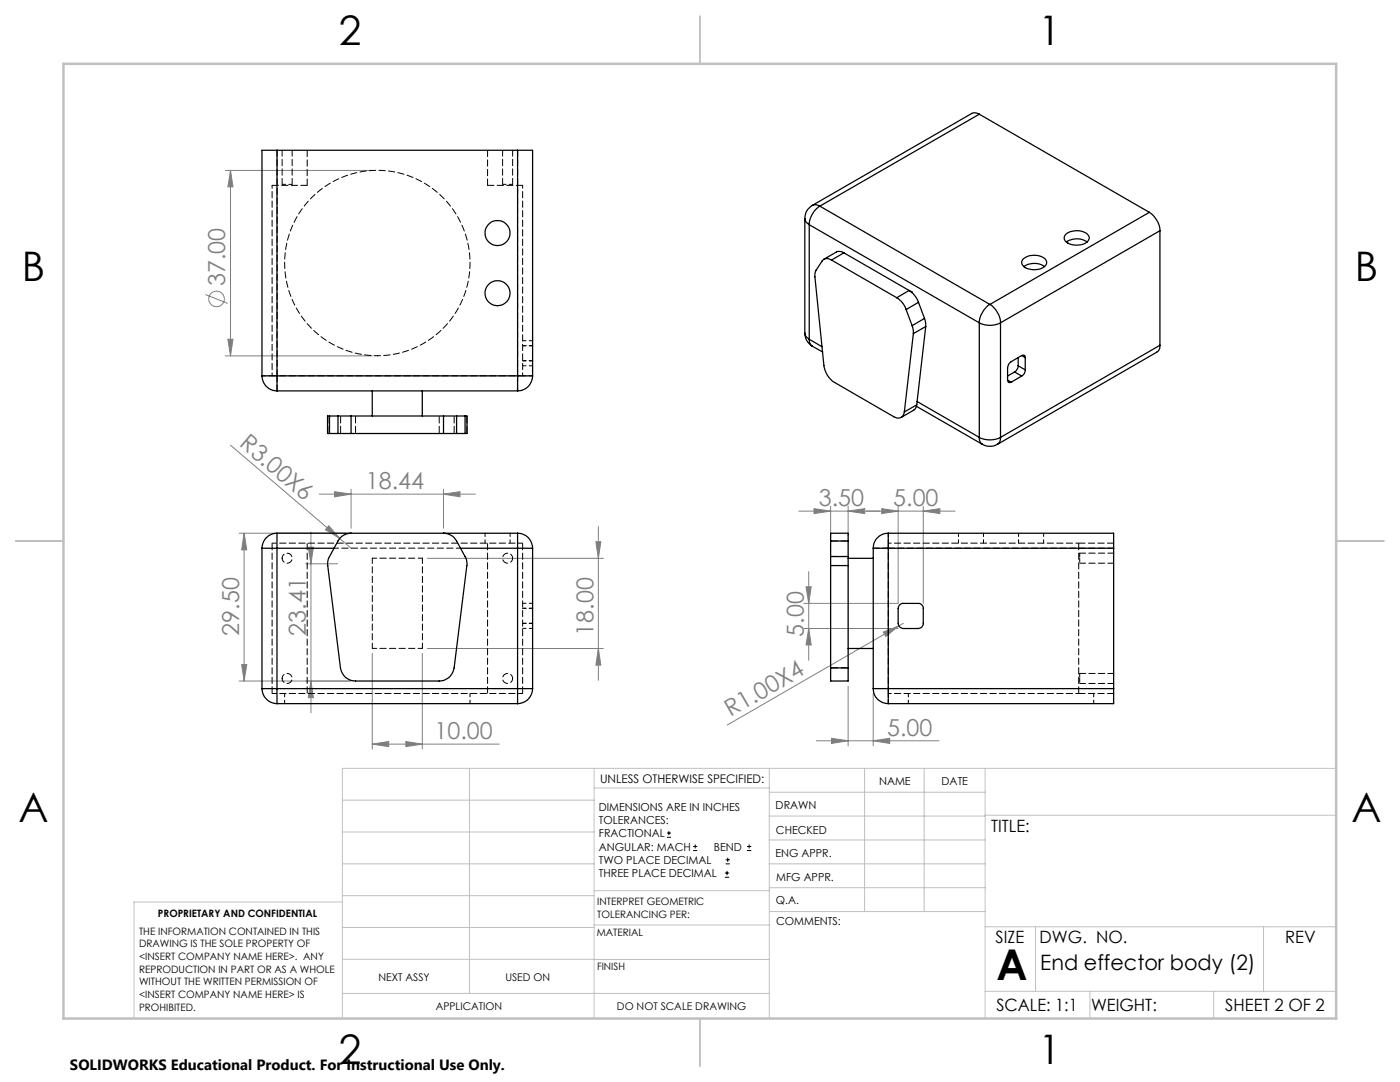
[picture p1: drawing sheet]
<svg xmlns="http://www.w3.org/2000/svg" width="279mm" height="216mm" viewBox="0 0 279 216" stroke-linecap="round" stroke-linejoin="round" font-family="sans-serif">
<g fill="none" stroke="#808080" stroke-width=".2">
<path d="M45 34h29.3M46 34v37M46 34l.5 3.3h-1zM41 58.8l4.4 1.7M45 71h29.3M45.5 67.7h1l-.5 3.3zM46 88.8l21.8 18.7M63.7 98.6h31.2M66.8 98.1l3.3 .5-3.3 .5zM70.1 97.6v7.8M88.5 98.6l3.3-.5v1zM88.5 97.6v7.8"/>
<path d="M47.7 106.4h21.4M48.7 106.4v29.5M48.7 106.4l.5 3.3h-1zM61 112.5h6.4M61.5 109.2h1l-.4 3.3zM62.1 106.2v36M65.6 104.9l2.2 2.6-2.9-1.8zM67.8 107.5l2.3 1.9M85.3 111.4h35.1M118.9 108.1h1l-.5 3.3zM119.4 105.1v30.6M160.9 117.1h1l-.5 3.3z"/>
<path d="M161.4 114.1v17.7M162.5 101.5l3.3 .5-3.3 .5zM165.8 101v6M169.3 102l3.3-.5v1zM169.3 101v6M176 101.5l3.2 .5-3.2 .5zM179.2 101v19.4h-18.8M184.3 102l3.3-.5v1zM184.3 101v19.4M190.6 102h-31.2M47.7 135.9h22.2M48.2 132.6h1l-.5 3.3z"/>
<path d="M62.1 135.9l.4 3.3h-1zM74.3 130.4v19.1M84.3 130.4v19.1M85.3 129.4h35.1M119.4 129.4l.5 3.3h-1zM160.4 125.4h18.8M161.4 125.4l.5 3.3h-1zM169.3 136.9v11.9M174.3 138.4v10.4M176.3 126.1l3.1-1.2-2.6 2.1zM179.4 124.9l-34.3 19.8M180.3 124.4l-.9 .5"/>
<path d="M74.3 148.5l3.3-.5v1zM74.3 148.5h25.3M81 148l3.3 .5-3.3 .5zM162.9 147.8h24.5M165.9 147.3l3.4 .5-3.4 .5zM174.3 147.8l3.3-.5v1z"/>
<circle cx="43.2" cy="59.7" r="1.55"/>
</g>
<g fill="none" stroke="#000" stroke-width=".2">
<path d="M133.1 167.1h.8M133.1 166.2h.8M133.5 165.8v.9M138.3 169.7h.8M138.3 168.9h.8M138.7 168.5v.8M144.7 175h.8M144.7 174.2h.8M144.8 172.4h.9M144.8 171.6h.9M145.1 173.8v.8M145.2 171.1v.9"/>
<path d="M149.1 169.7h.8M149.1 168.9h.8M149.5 168.5v.8"/>
</g>
<g fill="none" stroke="#c0c0c0" stroke-width=".2">
<path d="M68.3 159.7h50.3M93.7 153.3v44.9M118.6 153.3v49.9M118.6 157.2h34.9M153.5 153.3v49.9M153.5 158.1h43.1M172.5 153.3v28.6M184.4 153.3v28.6M196.6 153.3v49.9M266.7 153.3h-198.4v49.9M68.3 178.7h50.3M68.3 172.4h50.3"/>
<path d="M68.3 166h50.3M68.3 180h-41.6v23.2M118.6 177.7h35M153.5 167.6h43.1M153.5 162.8h43.1M153.5 172.4h43.1M153.5 177.1h43.1M196.6 162.7h70.1M68.3 198.2h85.2M68.3 191.4l85.2 .1M68.3 185.1h50.3M118.6 184.6h35"/>
<path d="M153.6 181.9h43M196.6 197.8h70.1M196.6 184.9h70.1M206.7 184.9v12.9M217.5 197.8v5.4M242.2 197.8v5.4M252.2 184.9v12.9"/>
</g>
<path d="M139.7 3.2v9.5M3.1 107.9h9.6M266.7 107.9h9.5M139.7 203.2v9.6" fill="none" stroke="#c0c0c0" stroke-width=".25"/>
<path d="M12.7 12.7h254v190.5h-254z" fill="none" stroke="#c0c0c0" stroke-width=".5"/>
<g fill="#808080">
<path d="M65.6 104.9l2.2 2.6-2.9-1.8z"/>
<path d="M176.3 126.1l3.1-1.2-2.6 2.1z"/>
<path d="M88.5 98.6l3.3-.5v1zM66.8 98.1l3.3 .5-3.3 .5zM81 148l3.3 .5-3.3 .5zM74.3 148.5l3.3-.5v1z"/>
<path d="M176 101.5l3.2 .5-3.2 .5zM184.3 102l3.3-.5v1zM165.9 147.3l3.4 .5-3.4 .5zM174.3 147.8l3.3-.5v1z"/>
<path d="M62.1 135.9l.4 3.3h-1zM61.5 109.2h1l-.4 3.3z"/>
<path d="M48.7 106.4l.5 3.3h-1zM48.2 132.6h1l-.5 3.3zM118.9 108.1h1l-.5 3.3zM119.4 129.4l.5 3.3h-1zM46 34l.5 3.3h-1zM45.5 67.7h1l-.5 3.3zM160.9 117.1h1l-.5 3.3zM161.4 125.4l.5 3.3h-1z"/>
<path d="M162.5 101.5l3.3 .5-3.3 .5zM169.3 102l3.3-.5v1z"/>
</g>
<g fill="none" stroke="#000" stroke-width=".25">
<path d="M55.3 30h-3v45M55.3 30v45M55.3 30h48M103.3 30h3v45M103.3 30v45M195.4 22.8l-.6-.3-.8 .1-31.9 18.4M195.4 22.8l34 19.6M195.4 22.8l-31.8 18.3M160.6 43.6l.2 .6 .7 .6M160.6 43.6v22.9M161.5 44.8l33.9 19.6M161.5 44.8v22.9"/>
<path d="M162.1 41a2.94 2.94 0 0 0-1.5 2.6M162.1 41l.6-.1 .9 .2M163.6 41.1a4.8 4.8 0 0 0-2.1 3.7M163.6 41.1l34 19.6M165.9 51.9a1.33 1.33 0 0 0-1.8 .2l-1.4 2.1-.1 1 1.8 17.8a4.7 4.7 0 0 0 2.1 3.3l11.9 6.8a1.28 1.28 0 0 0 1.3 .2 1.28 1.28 0 0 0 .8-1.1M165.9 51.9l13.1 7.5M168.4 50.4l-.5-.2h-.8l-2.7 1.5M168.4 50.4l-2.5 1.5M168.4 50.4l13 7.6M179 59.4a4.4 4.4 0 0 1 1.8 2.4M181.4 58a4.8 4.8 0 0 1 1.9 2.3M181.4 58l-2.4 1.4"/>
<path d="M181.5 58l.5 .3M182 58.3v.1M182 58.3h-.1M204.1 51.8a3.5 3.5 0 0 1 4.6 0 1.08 1.08 0 0 1-.6 1.6 3.6 3.6 0 0 1-4.1-.6l-.1-.6zM204.3 53.2a3.7 3.7 0 0 1 4.2 0M212.6 46.8a3.5 3.5 0 0 1 4.6 .1 1.17 1.17 0 0 1-.9 1.8 3.2 3.2 0 0 1-3.9-1v-.4zM212.8 48.3a3.7 3.7 0 0 1 4.2 0M229.4 42.4a4.8 4.8 0 0 1 2.1 3.6M229.4 42.4l-31.8 18.3M231.5 46l-31.8 18.4M231.5 46v22.9M52.3 75h3"/>
<path d="M52.3 75a3 3 0 0 0 3 3M55.3 75v3M55.3 75h48M55.3 78h48M74.3 78v5M84.3 78v5M103.3 75h3M103.3 75v3M106.3 75a3 3 0 0 1-3 3M160.6 66.5a3.1 3.1 0 0 0 1.5 2.6M160.6 66.5l.2 .6 .7 .6M161.5 67.7l.2 .9 .4 .5"/>
<path d="M161.5 67.7l2.5 1.5M162.1 69.1l2.1 1.1M180.8 61.8l1.2 3.2M182 65l.3 1.6M182.3 66.6l-1.8 15.6M183.3 60.3l-2.5 1.5M183.3 60.3l1.2 3.2M184.5 63.5l.2 1.7M184.5 63.5l-2.5 1.5M184.7 65.2l-2.4 1.4M184.7 65.2l-1.7 15.6M195.4 64.4a4.7 4.7 0 0 0 4.3 0"/>
<path d="M195.4 64.4v22.9M197.6 60.7a4.8 4.8 0 0 0-2.2 3.7M197.6 60.7a4.8 4.8 0 0 1 2.1 3.7M199.7 64.4v22.9M201.1 75.8a.44 .44 0 0 0 .2 .5 .44 .44 0 0 0 .5 0M201.1 75.8l.7 .5M202.5 74.2l1.4 .8M202.5 74.2l-1.4 .8M203.2 73a1.6 1.6 0 0 1-.7 1.2M203.2 73l1.4 .8M203.2 71.4v1.6M203.9 70.9a.43 .43 0 0 1 .5 0 .43 .43 0 0 1 .2 .5"/>
<path d="M203.9 70.9l-2.1 1.3a1.6 1.6 0 0 0-.7 1.2v2.4M203.9 75l-2.1 1.3M203.9 70.9l.7 .5M204.6 73.8a1.38 1.38 0 0 1-.7 1.2M204.6 71.4v2.4M231.5 68.9l-.2 .9-.4 .5-31.8 18.4M231.5 68.9l-31.8 18.4M65.8 83h-.4v3.5h.4M65.8 86.5h1.7M65.8 83h1.7M65.8 83v3.5M67.5 86.5h2.6"/>
<path d="M67.5 83h2.6M67.5 83v3.5M70.1 86.5h18.4M70.1 83v3.5M70.1 83h18.4M88.5 86.5h2.6M88.5 83h2.6M88.5 83v3.5M91.1 83v3.5M91.1 86.5h1.7M91.1 83h1.7M92.8 83h.4v3.5h-.4"/>
<path d="M92.8 83v3.5M182.9 81.1l13.1 7.6M183 80.8l-.5 1-2.7 1.5M183 80.8l-2.5 1.4M183 80.1l12.4 7.2M195.4 87.3a4.7 4.7 0 0 0 4.3 0M195.4 87.3l.2 .9 .4 .5M196 88.7a3.2 3.2 0 0 0 3.1 0M199.7 87.3l-.2 .9-.4 .5M52.3 109.4h3M52.3 109.4v28M55.3 106.4a3.1 3.1 0 0 0-3 3"/>
<path d="M55.3 106.4v3M55.3 106.4h48M55.3 109.4v28M55.3 109.4h11.3M70.1 106.4a3 3 0 0 0-2.6 1.5l-2 3.6-.1 1.1 2.5 20.7a2.98 2.98 0 0 0 3 2.6h16.7a2.98 2.98 0 0 0 3-2.6l2.6-20.7-.2-1.1-1.9-3.6a3 3 0 0 0-2.6-1.5M91.9 109.4h11.4M103.3 109.4h3M103.3 106.4v3M103.3 106.4a3 3 0 0 1 3 3M103.3 109.4v28M106.3 109.4v28M165.8 111.1v1.8"/>
<path d="M165.8 107.9v-1.5h3.5v1.5M165.8 111.1h3.5M165.8 112.9h3.5M165.8 107.9v3.2M165.8 112.9v20.4M165.8 107.9h3.5M169.3 111.1v1.8M169.3 107.9v3.2M169.3 112.9v20.4M169.3 111.4h5M174.3 109.4h3M174.3 109.4v28"/>
<path d="M177.3 106.4h44.9v3M177.3 106.4v3M177.3 106.4a3 3 0 0 0-3 3M177.3 109.4h44.9M177.3 109.4v28M222.2 109.4v28M52.3 137.4h3M52.3 137.4a3.1 3.1 0 0 0 3 3M55.3 137.4v3M55.3 137.4h48M103.3 137.4h3M103.3 137.4v3"/>
<path d="M106.3 137.4a3.1 3.1 0 0 1-3 3M165.8 133.3v2.6h3.5v-2.6M165.8 133.3h3.5M169.3 129.4h5M174.3 137.4h3M174.3 137.4a2.99 2.99 0 0 0 3 3M177.3 137.4v3M177.3 137.4h44.9M179.4 120.8l.7-.4h3.2a.96 .96 0 0 1 1 1v3a1.02 1.02 0 0 1-1 1h-3a1.09 1.09 0 0 1-1.1-1v-3zM222.2 137.4v3h-44.9M55.3 140.4h48"/>
<circle cx="99.3" cy="58.5" r="2.5"/>
<circle cx="99.3" cy="46.5" r="2.5"/>
</g>
<path d="M104.3 75h-50M56.3 111.4a1 1 0 0 0 1.4 .9 1 1 0 0 0 .2-1.7 1 1 0 0 0-1.6 .5v.3M74.3 111.4h10M91.9 109.4h-25.2M102.3 111.4a1 1 0 0 1-1.4 .9 1 1 0 0 1-.2-1.7 1 1 0 0 1 1.6 .5v.3M104.3 108.4h-50M54.3 138.4h50M56.3 135.4a1 1 0 0 0 1.4 .9 1 1 0 0 0 .2-1.7 1 1 0 0 0-1.6 .5v.3M84.3 129.4h-10M102.3 135.4a1 1 0 0 1-1.4 .9 1 1 0 0 1-.2-1.7 1 1 0 0 1 1.6 .5v.3" fill="none" stroke="#000" stroke-width=".2" stroke-dasharray="1.3 .6" stroke-dashoffset=".4"/>
<path d="M74.3 111.4v18M84.3 111.4v18" fill="none" stroke="#000" stroke-width=".2" stroke-dasharray="1.3 .6" stroke-dashoffset=".2"/>
<path d="M54.3 108.4v30M61.3 108.4v30M97.3 108.4v30M215.3 108.4v30M104.3 138.4v-30M177.3 138.4v-30" fill="none" stroke="#000" stroke-width=".2" stroke-dasharray="1.3 .6" stroke-dashoffset="-.1"/>
<g fill="none" stroke="#000" stroke-width=".2" stroke-dasharray="1.3 .6" stroke-dashoffset=".6">
<path d="M58.3 36.8h-2M100.3 36.8h2M54.3 75h-2M75.3 71a18.5 18.5 0 0 0 16.2-27.5 18.5 18.5 0 0 0-31.9-.9 18.5 18.5 0 0 0 14.7 28.4h1M104.3 69h2M104.3 73h2M104.3 72h2M106.3 68h-2M106.3 72h-2M106.3 69h-2M106.3 75h-2M96.8 106.4v2"/>
<path d="M101.8 108.4v-2M177.3 108.4v-2M191.3 106.4v2M196.3 108.4v-2M203.3 106.4v2M208.3 108.4v-2M56.8 138.4v2M104.3 125.4h2M104.3 121.4h2M104.3 124.4h2M106.3 124.4h-2M106.3 120.4h-2"/>
<path d="M106.3 121.4h-2M181.3 138.4v2M93.8 140.4v-2M177.3 140.4v-2M218.3 140.4v-2"/>
</g>
<path d="M54.3 37h7M61.3 37v-7M97.3 30v7M97.3 37h7M103.3 30v45M55.3 75v-45M177.3 109.4h45M222.3 108.4h-7M222.3 138.4h-7M222.3 137.4h-45" fill="none" stroke="#000" stroke-width=".2" stroke-dasharray="1.3 .6"/>
<path d="M54.3 37v38M104.3 75v-38M177.3 108.4h38M177.3 138.4h38" fill="none" stroke="#000" stroke-width=".2" stroke-dasharray="1.3 .6" stroke-dashoffset=".7"/>
<path d="M65.4 86.5v-3.5M68 83v3.5M71 86.5v-3.5M87.7 83v3.5M90.6 86.5v-3.5M93.2 83v3.5M165.8 107.9h3.5M165.8 112.8h3.5M169.3 111h-3.5M169.3 133.3h-3.5" fill="none" stroke="#000" stroke-width=".2" stroke-dasharray="1.3 .6" stroke-dashoffset="-.2"/>
<path d="M56.3 30v6.8M58.3 36.8v-6.8M100.3 30v6.8M102.3 36.8v-6.8M55.3 75v3M103.3 75v3M177.3 109.4h-3M215.5 112.4h6.8M222.3 110.4h-6.8M177.3 137.4h-3M215.5 136.4h6.8M222.3 134.4h-6.8" fill="none" stroke="#000" stroke-width=".2" stroke-dasharray="1.3 .6" stroke-dashoffset=".1"/>
<path d="M215.5 111.4v1M215.5 110.4v1M215.5 135.4v1M215.5 134.4v1" fill="none" stroke="#000" stroke-width=".2" stroke-dasharray="1.3 .6" stroke-dashoffset=".5"/>
<text font-size="8.5" x="198.9" y="195.5">A</text>
<g font-size="8.1">
<text x="67.6" y="8.9">2</text>
<text x="207.3" y="8.9">1</text>
<text x="4.4" y="56.2">B</text>
<text x="270.4" y="56.2">B</text>
<text x="3.7" y="164.1">A</text>
<text x="269.7" y="164.1">A</text>
<text x="67.6" y="212.4">2</text>
<text x="207.3" y="212.4">1</text>
</g>
<g font-size="4.7" fill="#808080">
<text x="44.9" y="57.1" transform="rotate(-90 44.9 57.1)">37.00</text>
<text x="47.6" y="88.9" transform="rotate(41 47.6 88.9)">R3.00X6</text>
<text x="73" y="97.6">18.44</text>
<text x="163.4" y="101">3.50</text>
<text x="178.3" y="101">5.00</text>
<text x="47.7" y="126.8" transform="rotate(-90 47.7 126.8)">29.50</text>
<text x="61.1" y="126.8" transform="rotate(-90 61.1 126.8)">23.41</text>
<text x="118.4" y="126.8" transform="rotate(-90 118.4 126.8)">18.00</text>
<text x="160.4" y="127" transform="rotate(-90 160.4 127)">5.00</text>
<text x="145.8" y="143.1" transform="rotate(-30 145.8 143.1)">R1.00X4</text>
<text x="86.7" y="147.4">10.00</text>
<text x="177.1" y="146.8">5.00</text>
</g>
<text font-size="4.2" x="207.6" y="193.5">End effector body (2)</text>
<g font-size="3.4">
<text x="197.8" y="166">TITLE:</text>
<text x="198.7" y="188.1">SIZE</text>
<text x="207.5" y="188.1">DWG. NO.</text>
<text x="256.5" y="188.2">REV</text>
<text x="198.8" y="201.7">SCALE: 1:1</text>
<text x="217.7" y="201.8">WEIGHT:</text>
<text x="244.5" y="201.7">SHEET 2 OF 2</text>
</g>
<text font-size="3" x="14" y="213.5">SOLIDWORKS Educational Product. For Instructional Use Only.</text>
<text font-size="2.4" x="119.8" y="156.2">UNLESS OTHERWISE SPECIFIED:</text>
<g font-size="2.2">
<text x="119.5" y="161.8">DIMENSIONS ARE IN INCHES</text>
<text x="154.8" y="161.4">DRAWN</text>
<text x="175.4" y="156.6">NAME</text>
<text x="187.9" y="156.7">DATE</text>
<text x="119.5" y="164.4">TOLERANCES:</text>
<text x="119.5" y="167.1">FRACTIONAL</text>
<text x="154.9" y="166.3">CHECKED</text>
<text x="119.5" y="169.7">ANGULAR: MACH</text>
<text x="119.5" y="172.4">TWO PLACE DECIMAL</text>
<text x="142.5" y="169.7">BEND</text>
<text x="154.8" y="171">ENG APPR.</text>
<text x="119.5" y="175">THREE PLACE DECIMAL</text>
<text x="154.9" y="175.7">MFG APPR.</text>
<text x="154.9" y="180.4">Q.A.</text>
<text x="154.9" y="184.6">COMMENTS:</text>
</g>
<g font-size="2.1">
<text x="75.5" y="195.7">NEXT ASSY</text>
<text x="100.9" y="195.7">USED ON</text>
<text x="86.9" y="201.5">APPLICATION</text>
<text x="123.1" y="201.6">DO NOT SCALE DRAWING</text>
</g>
<g font-size="2">
<text x="31.5" y="182.9">PROPRIETARY AND CONFIDENTIAL</text>
<text x="119.2" y="180.6">INTERPRET GEOMETRIC</text>
<text x="119.2" y="183.1">TOLERANCING PER:</text>
<text x="27.8" y="186.5">THE INFORMATION CONTAINED IN THIS</text>
<text x="27.8" y="189">DRAWING IS THE SOLE PROPERTY OF</text>
<text x="27.8" y="191.6">&lt;INSERT COMPANY NAME HERE&gt;. ANY</text>
<text x="119.1" y="186.7">MATERIAL</text>
<text x="27.8" y="194.1">REPRODUCTION IN PART OR AS A WHOLE</text>
<text x="27.8" y="196.6">WITHOUT THE WRITTEN PERMISSION OF</text>
<text x="119.1" y="193.5">FINISH</text>
<text x="27.8" y="199.1">&lt;INSERT COMPANY NAME HERE&gt; IS</text>
<text x="27.8" y="201.7">PROHIBITED.</text>
</g>
</svg>
